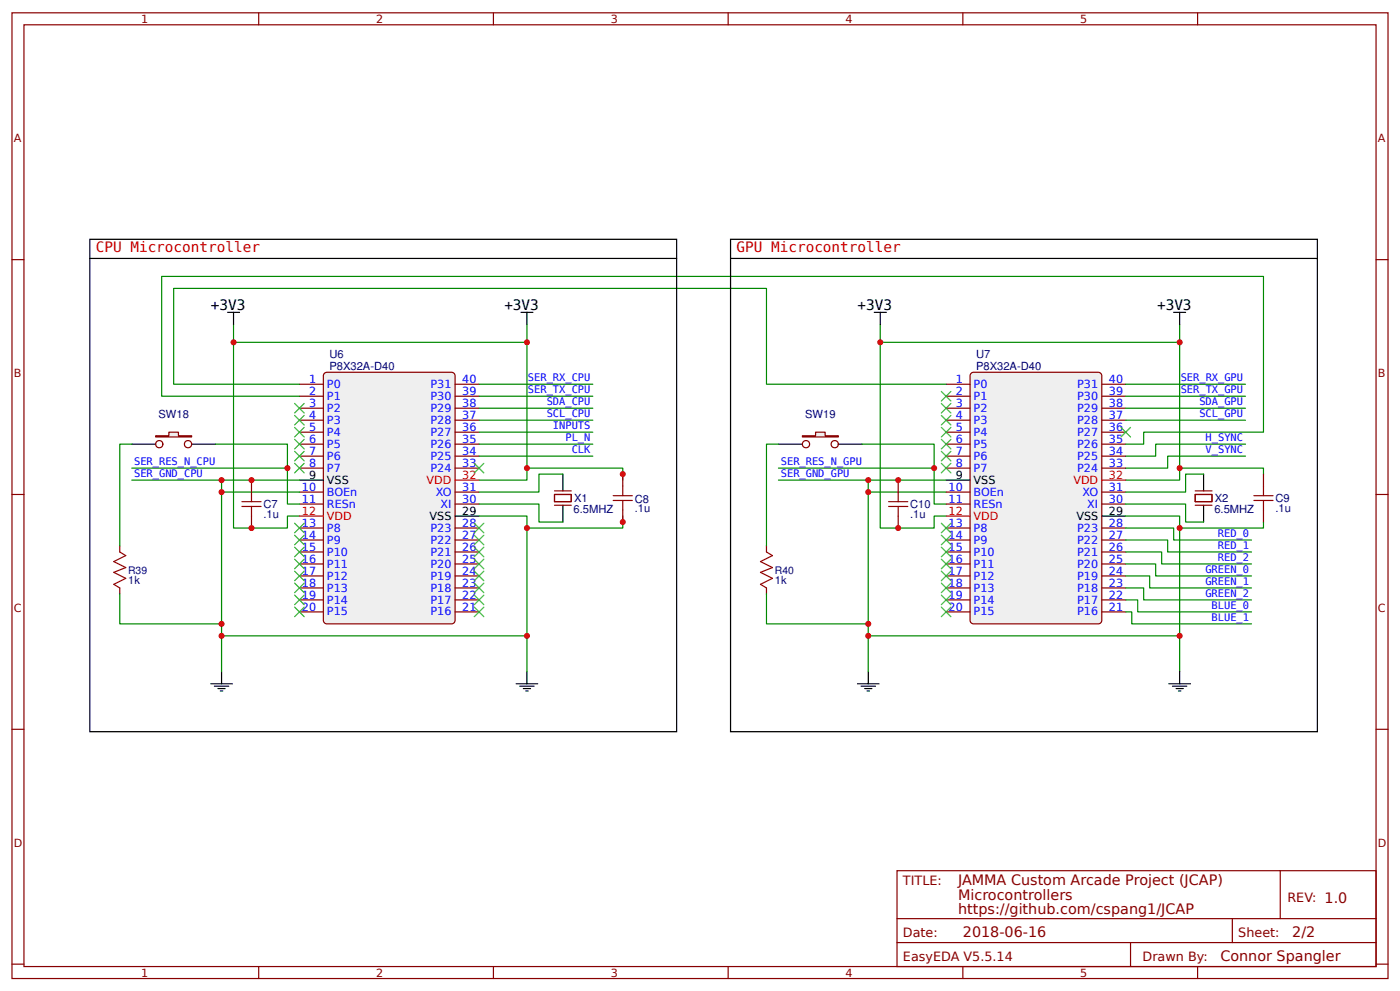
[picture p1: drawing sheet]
<svg xmlns="http://www.w3.org/2000/svg" width="309mm" height="219mm" viewBox="0 0 309 219" stroke-linecap="round" stroke-linejoin="round" font-family="sans-serif">
<g fill="none" stroke="#800" stroke-width=".26">
<path d="M2.6 2.8h304.1v213.3h-304.1zM5.3 5.5h298.7v207.9h-298.7zM57.1 2.8v2.7M109 2.8v2.7M160.9 2.8v2.7M212.7 2.8v2.7M264.6 2.8v2.7M2.6 57.3h2.7M304 57.3h2.7M2.6 109.2h2.7M304 109.2h2.7M2.6 161.1h2.7"/>
<path d="M304 161.1h2.7M198.2 192.3h105.8v21.1h-105.8zM282.8 192.3v10.6M2.6 212.9h2.7M57.1 213.4v2.7M109 213.4v2.7M160.9 213.4v2.7M198.2 202.9h105.8M198.2 208.1h105.8M212.7 213.4v2.7M249.8 208.1v5.3M264.6 213.4v2.7"/>
<path d="M272.3 202.9v5.2M304 212.9h2.7"/>
</g>
<path d="M71.7 82.4l.5-.2h27.5a.79 .79 0 0 1 .8 .8v54a.79 .79 0 0 1-.8 .8h-27.5a.79 .79 0 0 1-.8-.8v-54z" fill="#efefef" stroke="#800" stroke-width=".26"/>
<g fill="none" stroke="#800" stroke-width=".26">
<path d="M66.1 84.9h5.3M66.1 87.5h5.3M66.1 90.1h5.3M66.1 92.8h5.3M66.1 95.4h5.3M66.1 98.1h5.3M100.5 84.9h5.3M100.5 87.5h5.3M100.5 90.1h5.3M100.5 92.8h5.3M100.5 95.4h5.3M100.5 98.1h5.3"/>
<path d="M66.1 100.7h5.3M66.1 103.4h5.3M66.1 116.6h5.3M66.1 119.2h5.3M66.1 108.7h5.3M66.1 111.3h5.3M100.5 100.7h5.3M100.5 103.4h5.3M100.5 116.6h5.3M100.5 119.2h5.3M100.5 108.7h5.3M100.5 111.3h5.3"/>
<path d="M122.5 109.2h3.7v1.6h-3.7zM122.5 111.6h3.7M122.5 108.4h3.7M66.1 121.9h5.3M66.1 124.5h5.3M66.1 127.2h5.3M66.1 129.8h5.3M66.1 132.5h5.3M66.1 135.1h5.3M100.5 121.9h5.3M100.5 124.5h5.3M100.5 127.2h5.3"/>
<path d="M100.5 129.8h5.3M100.5 132.5h5.3M100.5 135.1h5.3"/>
</g>
<g fill="none" stroke="#000" stroke-width=".26">
<path d="M50.3 69h2.6M51.6 69v2.6M115.1 69h2.6M116.4 69v2.6M66.1 106h5.3M100.5 114h5.3M124.4 104.7v3.7M124.4 111.6v3.7M46.6 151h4.7M47.4 151.5h3.1M48.2 152.1h1.5M48.7 152.6h.5"/>
<path d="M48.9 148.4v2.6M114 151h4.8M114.8 151.5h3.2M115.6 152.1h1.6M116.2 152.6h.5M116.4 148.4v2.6"/>
</g>
<path d="M66.1 114h5.3M100.5 106h5.3" fill="none" stroke="#f00" stroke-width=".26"/>
<g fill="none" stroke="#080" stroke-width=".26">
<path d="M51.6 71.6v45h11.9v-2.6h2.6M51.6 75.6h64.8M116.4 71.6v34.4h-10.6M105.8 92.8h25.2M105.8 90.1h25.2M105.8 84.9h25.2M105.8 87.5h25.2M29.1 103.4h34.4v7.9h2.6M29.1 106h19.8M48.9 108.7h17.2M66.1 106h-17.2v42.4M105.8 111.3h13.3v4h5.3"/>
<path d="M105.8 114h10.6v34.4M116.4 103.4h21.2v2.6M124.4 104.7h-5.3v4h-13.3M137.6 114v2.6h-21.2M48.9 140.4h67.5"/>
</g>
<path d="M214.5 82.4l.6-.2h27.5a.79 .79 0 0 1 .8 .8v54a.79 .79 0 0 1-.8 .8h-27.5a.79 .79 0 0 1-.8-.8v-54z" fill="#efefef" stroke="#800" stroke-width=".26"/>
<g fill="none" stroke="#800" stroke-width=".26">
<path d="M209 84.9h5.3M209 87.5h5.3M209 90.1h5.3M209 92.8h5.3M209 95.4h5.3M209 98.1h5.3M243.4 84.9h5.3M243.4 87.5h5.3M243.4 90.1h5.3M243.4 92.8h5.3M243.4 95.4h5.3M243.4 98.1h5.3"/>
<path d="M55.6 106v2.7M55.6 114v2.6M137.6 104.7v2.6M137.6 112.6v2.7M198.4 106v2.7M198.4 114v2.6M209 100.7h5.3M209 103.4h5.3M209 116.6h5.3M209 119.2h5.3M209 108.7h5.3M209 111.3h5.3"/>
<path d="M243.4 100.7h5.3M243.4 103.4h5.3M243.4 116.6h5.3M243.4 119.2h5.3M243.4 108.7h5.3M243.4 111.3h5.3M264.1 109.2h3.7v1.6h-3.7zM264.1 111.6h3.7M264.1 108.4h3.7M279.1 104.7v2.6M279.1 112.6v2.7M209 121.9h5.3"/>
<path d="M209 124.5h5.3M209 127.2h5.3M209 129.8h5.3M209 132.5h5.3M209 135.1h5.3M243.4 121.9h5.3M243.4 124.5h5.3M243.4 127.2h5.3M243.4 129.8h5.3M243.4 132.5h5.3M243.4 135.1h5.3"/>
</g>
<g fill="none" stroke="#000" stroke-width=".26">
<path d="M193.1 69h2.7M194.5 69v2.6M259.3 69h2.6M260.6 69v2.6M29.1 98.1h5.3M42.3 98.1h5.3M209 106h5.3M243.4 114h5.3M265.9 104.7v3.7M265.9 111.6v3.7M189.4 151h4.8M190.2 151.5h3.2"/>
<path d="M191 152.1h1.6M191.6 152.6h.5M191.8 148.4v2.6M258.2 151h4.8M259 151.5h3.2M259.8 152.1h1.6M260.3 152.6h.6M260.6 148.4v2.6"/>
</g>
<path d="M209 114h5.3M243.4 106h5.3" fill="none" stroke="#f00" stroke-width=".26"/>
<g fill="none" stroke="#080" stroke-width=".26">
<path d="M194.5 71.6v45h11.9v-2.6h2.6M194.5 75.6h66.1M260.6 71.6v34.4h-11.9M248.7 92.8h26.5M248.7 90.1h26.5M248.7 84.9h26.5M248.7 87.5h26.5M172 103.4h34.4v7.9h2.6M172 106h19.8M191.8 108.7h17.2M209 106h-17.2v42.4M248.7 111.3h13.2v4h4"/>
<path d="M248.7 114h11.9v34.4M260.6 103.4h18.5v1.3M279.1 115.3v1.3h-18.5M191.8 140.4h68.8"/>
</g>
<g fill="none" stroke="#a00000" stroke-width=".26">
<path d="M53.4 110.8h4.3M53.4 111.8h4.3M55.6 108.7v2.1M55.6 111.8v2.2M135.5 109.5h4.2M135.5 110.5h4.2M137.6 107.3v2.2M137.6 110.5v2.1M196.3 110.8h4.3M196.3 111.8h4.3M198.4 108.7v2.1M198.4 111.8v2.2"/>
<path d="M277 109.5h4.3M277 110.5h4.3M279.1 107.3v2.2M279.1 110.5v2.1"/>
</g>
<path d="M34.4 96.2h2.9v-.8h2.1v.8h2.9v.3h-7.9z" fill="#efefef" stroke="#800" stroke-width=".26"/>
<g fill="none" stroke="#800" stroke-width=".26">
<circle cx="35.2" cy="98.1" r=".8"/>
<circle cx="41.5" cy="98.1" r=".8"/>
</g>
<path d="M47.6 98.1h15.9v5.3" fill="none" stroke="#080" stroke-width=".26"/>
<path d="M172 98.1h5.3M185.2 98.1h5.3" fill="none" stroke="#000" stroke-width=".26"/>
<path d="M177.3 96.2h2.9v-.8h2.1v.8h2.9v.3h-7.9z" fill="#efefef" stroke="#800" stroke-width=".26"/>
<g fill="none" stroke="#800" stroke-width=".26">
<path d="M26.5 120.6v1.3M26.5 129.8v1.4M169.3 120.6v1.3M169.3 129.8v1.4"/>
<circle cx="178.1" cy="98.1" r=".8"/>
<circle cx="184.4" cy="98.1" r=".8"/>
</g>
<g fill="none" stroke="#080" stroke-width=".26">
<path d="M29.1 98.1h-2.6v22.5M66.1 84.9h-27.7v-21.2h130.9v21.2h39.7M66.1 87.5h-30.4v-26.5h243.4v34.4h-26.4v2.7h-4M105.8 95.4h25.2M105.8 98.1h25.2M172 98.1h-2.7v22.5M190.5 98.1h15.9v5.3M275.2 98.1h-19.9v2.6h-6.6M105.8 100.7h25.2M248.7 119.2h9.3v2.7h18.5M248.7 116.6h10.6v2.6h17.2M265.9 104.7h-4v4h-13.2"/>
<path d="M275.2 100.7h-17.2v2.7h-9.3M26.5 131.2v6.6h22.4M169.3 131.2v6.6h22.5M248.7 121.9h7.9v2.6h19.9M248.7 124.5h6.6v2.7h21.2M248.7 127.2h5.3v2.6h22.5M248.7 132.5h2.7v2.6h25.1M248.7 135.1h1.3v2.7h26.5M248.7 129.8h4v2.7h23.8"/>
</g>
<g fill="#000" stroke="#3c3" stroke-width=".26">
<path d="M65.1 99.7l2.1 2.1zM67.2 99.7l-2.1 2.1z"/>
<path d="M65.1 97l2.1 2.1zM65.1 99.1l2.1-2.1z"/>
<path d="M65.1 94.4l2.1 2.1zM67.2 94.4l-2.1 2.1z"/>
<path d="M65.1 91.7l2.1 2.1zM67.2 91.7l-2.1 2.1z"/>
<path d="M65.1 89.1l2.1 2.1zM67.2 89.1l-2.1 2.1z"/>
<path d="M208 86.4l2.1 2.2zM210.1 86.4l-2.1 2.2z"/>
<path d="M208 89.1l2.1 2.1zM210.1 89.1l-2.1 2.1z"/>
<path d="M208 91.7l2.1 2.1zM210.1 91.7l-2.1 2.1z"/>
<path d="M208 94.4l2.1 2.1zM210.1 94.4l-2.1 2.1z"/>
<path d="M208 97l2.1 2.1zM210.1 97l-2.1 2.1z"/>
<path d="M208 99.7l2.1 2.1zM210.1 99.7l-2.1 2.1z"/>
<path d="M247.6 94.4l2.2 2.1zM249.8 94.4l-2.2 2.1z"/>
<path d="M65.1 118.2l2.1 2.1zM67.2 118.2l-2.1 2.1z"/>
<path d="M65.1 115.5l2.1 2.2zM67.2 115.5l-2.1 2.2z"/>
<path d="M65.1 102.3l2.1 2.1zM67.2 102.3l-2.1 2.1z"/>
<path d="M104.8 102.3l2.1 2.1zM106.9 102.3l-2.1 2.1z"/>
<path d="M104.8 115.5l2.1 2.2zM106.9 115.5l-2.1 2.2z"/>
<path d="M104.8 118.2l2.1 2.1zM106.9 118.2l-2.1 2.1z"/>
<path d="M208 102.3l2.1 2.1zM210.1 102.3l-2.1 2.1z"/>
<path d="M208 115.5l2.1 2.2zM210.1 115.5l-2.1 2.2z"/>
<path d="M208 118.2l2.1 2.1zM210.1 118.2l-2.1 2.1z"/>
<path d="M65.1 134.1l2.1 2.1zM67.2 134.1l-2.1 2.1z"/>
<path d="M65.1 131.4l2.1 2.1zM67.2 131.4l-2.1 2.1z"/>
<path d="M65.1 128.8l2.1 2.1zM67.2 128.8l-2.1 2.1z"/>
<path d="M65.1 126.1l2.1 2.1zM67.2 126.1l-2.1 2.1z"/>
<path d="M65.1 123.5l2.1 2.1zM67.2 123.5l-2.1 2.1z"/>
<path d="M65.1 120.8l2.1 2.2zM65.1 123l2.1-2.2z"/>
<path d="M104.8 120.8l2.1 2.2zM106.9 120.8l-2.1 2.2z"/>
<path d="M104.8 123.5l2.1 2.1zM106.9 123.5l-2.1 2.1z"/>
<path d="M104.8 126.1l2.1 2.1zM106.9 126.1l-2.1 2.1z"/>
<path d="M104.8 128.8l2.1 2.1zM106.9 128.8l-2.1 2.1z"/>
<path d="M104.8 131.4l2.1 2.1zM106.9 131.4l-2.1 2.1z"/>
<path d="M104.8 134.1l2.1 2.1zM106.9 134.1l-2.1 2.1z"/>
<path d="M208 120.8l2.1 2.2zM210.1 120.8l-2.1 2.2z"/>
<path d="M208 123.5l2.1 2.1zM210.1 123.5l-2.1 2.1z"/>
<path d="M208 126.1l2.1 2.1zM210.1 126.1l-2.1 2.1z"/>
<path d="M208 128.8l2.1 2.1zM210.1 128.8l-2.1 2.1z"/>
<path d="M208 131.4l2.1 2.1zM210.1 131.4l-2.1 2.1z"/>
<path d="M208 134.1l2.1 2.1zM210.1 134.1l-2.1 2.1z"/>
</g>
<path d="M26.5 121.9l1.3 .8-2.7 1.3 2.7 1.3-2.7 1.1 2.7 1.3-2.7 1.3 1.4 .8M169.3 121.9l1.4 .8-2.7 1.3 2.7 1.3-2.7 1.1 2.7 1.3-2.7 1.3 1.3 .8" fill="none" stroke="#a00000" stroke-width=".26"/>
<path d="M19.8 52.8h129.7v108.8h-129.7zM19.8 57.1h129.7M161.4 52.8h129.6v108.8h-129.6zM161.4 57.1h129.6" fill="none" stroke="#000" stroke-width=".26"/>
<g fill="#c00">
<circle cx="191.8" cy="137.8" r=".66"/>
<circle cx="260.6" cy="140.4" r=".66"/>
<circle cx="260.6" cy="116.6" r=".66"/>
<circle cx="260.6" cy="103.4" r=".66"/>
<circle cx="116.4" cy="116.6" r=".66"/>
<circle cx="137.6" cy="115.3" r=".66"/>
<circle cx="116.4" cy="103.4" r=".66"/>
<circle cx="137.6" cy="104.7" r=".66"/>
<circle cx="63.5" cy="103.4" r=".66"/>
<circle cx="198.4" cy="106" r=".66"/>
<circle cx="198.4" cy="116.6" r=".66"/>
<circle cx="194.5" cy="75.6" r=".66"/>
<circle cx="191.8" cy="106" r=".66"/>
<circle cx="191.8" cy="108.7" r=".66"/>
<circle cx="48.9" cy="108.7" r=".66"/>
<circle cx="48.9" cy="106" r=".66"/>
<circle cx="51.6" cy="75.6" r=".66"/>
<circle cx="116.4" cy="75.6" r=".66"/>
<circle cx="55.6" cy="116.6" r=".66"/>
<circle cx="55.6" cy="106" r=".66"/>
<circle cx="48.9" cy="140.4" r=".66"/>
<circle cx="191.8" cy="140.4" r=".66"/>
<circle cx="116.4" cy="140.4" r=".66"/>
<circle cx="206.4" cy="103.4" r=".66"/>
<circle cx="48.9" cy="137.8" r=".66"/>
<circle cx="260.6" cy="75.6" r=".66"/>
</g>
<g font-size="3.2" fill="#f00">
<text x="21.2" y="55.7">CPU Microcontroller</text>
<text x="162.7" y="55.7">GPU Microcontroller</text>
</g>
<g font-size="3.2">
<text x="46.6" y="68.4">+3V3</text>
<text x="111.4" y="68.4">+3V3</text>
<text x="189.5" y="68.4">+3V3</text>
<text x="255.6" y="68.4">+3V3</text>
</g>
<g font-size="3.2" fill="#800">
<text x="211.7" y="195.5">JAMMA Custom Arcade Project (JCAP)</text>
<text x="211.7" y="198.7">Microcontrollers</text>
<text x="211.7" y="201.8">https://github.com/cspang1/JCAP</text>
<text x="212.7" y="206.8">2018-06-16</text>
<text x="285.5" y="206.8">2/2</text>
<text x="269.6" y="212.1">Connor Spangler</text>
</g>
<g font-size="2.8" fill="#800">
<text x="199.5" y="195.4">TITLE:</text>
<text x="284.4" y="199.2">REV: 1.0</text>
<text x="199.5" y="206.8">Date:</text>
<text x="273.6" y="206.8">Sheet:</text>
<text x="199.5" y="212.1">EasyEDA V5.5.14</text>
<text x="252.4" y="212.1">Drawn By:</text>
</g>
<g font-size="2.5" fill="#800">
<text x="31.2" y="5.1">1</text>
<text x="83.1" y="5.1">2</text>
<text x="134.9" y="5.1">3</text>
<text x="186.8" y="5.1">4</text>
<text x="238.7" y="5.1">5</text>
<text x="3" y="31.4">A</text>
<text x="304.4" y="31.4">A</text>
<text x="3" y="83.3">B</text>
<text x="304.4" y="83.3">B</text>
<text x="3" y="135.1">C</text>
<text x="304.4" y="135.1">C</text>
<text x="3" y="187">D</text>
<text x="304.4" y="187">D</text>
<text x="31.2" y="215.7">1</text>
<text x="83.1" y="215.7">2</text>
<text x="134.9" y="215.7">3</text>
<text x="186.8" y="215.7">4</text>
<text x="238.7" y="215.7">5</text>
</g>
<g font-size="2.5" fill="#000080">
<text x="72.8" y="81.8">P8X32A-D40</text>
<text x="72.8" y="79.2">U6</text>
<text x="215.6" y="81.8">P8X32A-D40</text>
<text x="215.6" y="79.2">U7</text>
<text x="35" y="92.3">SW18</text>
<text x="177.9" y="92.3">SW19</text>
<text x="58.2" y="112.1">C7</text>
<text x="126.7" y="113.2">6.5MHZ</text>
<text x="126.8" y="110.9">X1</text>
<text x="140.2" y="113.2">.1u</text>
<text x="140.2" y="111.1">C8</text>
<text x="201.1" y="112.1">C10</text>
<text x="268.3" y="113.2">6.5MHZ</text>
<text x="268.4" y="110.9">X2</text>
<text x="281.8" y="113.2">.1u</text>
<text x="281.8" y="110.8">C9</text>
<text x="58.2" y="114.5">.1u</text>
<text x="201.1" y="114.5">.1u</text>
<text x="28.3" y="129">1k</text>
<text x="171.2" y="129">1k</text>
</g>
<g font-size="2.5" fill="#00f">
<text x="68.3" y="84.6">1</text>
<text x="68.3" y="87.2">2</text>
<text x="68.3" y="89.9">3</text>
<text x="72.2" y="85.6">P0</text>
<text x="72.2" y="88.3">P1</text>
<text x="95.1" y="88.3">P30</text>
<text x="95.1" y="85.6">P31</text>
<text x="102.1" y="89.9">38</text>
<text x="102.1" y="87.2">39</text>
<text x="102.1" y="84.6">40</text>
<text x="211.2" y="84.6">1</text>
<text x="211.2" y="87.2">2</text>
<text x="211.2" y="89.9">3</text>
<text x="215.1" y="85.6">P0</text>
<text x="215.1" y="88.3">P1</text>
<text x="238" y="88.3">P30</text>
<text x="238" y="85.6">P31</text>
<text x="245" y="89.9">38</text>
<text x="245" y="87.2">39</text>
<text x="245" y="84.6">40</text>
<text x="68.3" y="92.5">4</text>
<text x="68.3" y="95.2">5</text>
<text x="72.2" y="90.9">P2</text>
<text x="72.2" y="93.6">P3</text>
<text x="95.1" y="93.6">P28</text>
<text x="95.1" y="90.9">P29</text>
<text x="102.1" y="95.2">36</text>
<text x="102.1" y="92.5">37</text>
<text x="211.2" y="92.5">4</text>
<text x="211.2" y="95.2">5</text>
<text x="215.1" y="90.9">P2</text>
<text x="215.1" y="93.6">P3</text>
<text x="238" y="93.6">P28</text>
<text x="238" y="90.9">P29</text>
<text x="245" y="95.2">36</text>
<text x="245" y="92.5">37</text>
<text x="68.3" y="97.8">6</text>
<text x="68.3" y="100.5">7</text>
<text x="72.2" y="96.2">P4</text>
<text x="72.2" y="98.9">P5</text>
<text x="72.2" y="101.5">P6</text>
<text x="95.1" y="101.5">P25</text>
<text x="95.1" y="98.9">P26</text>
<text x="95.1" y="96.2">P27</text>
<text x="102.1" y="100.5">34</text>
<text x="102.1" y="97.8">35</text>
<text x="211.2" y="97.8">6</text>
<text x="211.2" y="100.5">7</text>
<text x="215.1" y="96.2">P4</text>
<text x="215.1" y="98.9">P5</text>
<text x="215.1" y="101.5">P6</text>
<text x="238" y="101.5">P25</text>
<text x="238" y="98.9">P26</text>
<text x="238" y="96.2">P27</text>
<text x="245" y="100.5">34</text>
<text x="245" y="97.8">35</text>
<text x="68.3" y="103.1">8</text>
<text x="72.2" y="104.2">P7</text>
<text x="95.1" y="104.2">P24</text>
<text x="102.1" y="103.1">33</text>
<text x="211.2" y="103.1">8</text>
<text x="215.1" y="104.2">P7</text>
<text x="238" y="104.2">P24</text>
<text x="245" y="103.1">33</text>
<text x="66.7" y="108.4">10</text>
<text x="66.7" y="111">11</text>
<text x="72.2" y="109.5">BOEn</text>
<text x="72.2" y="112.1">RESn</text>
<text x="96.3" y="109.5">XO</text>
<text x="97.3" y="112.1">XI</text>
<text x="102.1" y="111">30</text>
<text x="102.1" y="108.4">31</text>
<text x="209.6" y="108.4">10</text>
<text x="209.6" y="111">11</text>
<text x="215.1" y="109.5">BOEn</text>
<text x="215.1" y="112.1">RESn</text>
<text x="239.1" y="109.5">XO</text>
<text x="240.2" y="112.1">XI</text>
<text x="245" y="111">30</text>
<text x="245" y="108.4">31</text>
<text x="66.7" y="116.3">13</text>
<text x="66.7" y="119">14</text>
<text x="72.2" y="117.4">P8</text>
<text x="95.1" y="117.4">P23</text>
<text x="102.1" y="119">27</text>
<text x="102.1" y="116.3">28</text>
<text x="209.6" y="116.3">13</text>
<text x="209.6" y="119">14</text>
<text x="215.1" y="117.4">P8</text>
<text x="238" y="117.4">P23</text>
<text x="245" y="119">27</text>
<text x="245" y="116.3">28</text>
<text x="66.7" y="121.6">15</text>
<text x="66.7" y="124.3">16</text>
<text x="72.2" y="120">P9</text>
<text x="72.2" y="122.7">P10</text>
<text x="72.2" y="125.3">P11</text>
<text x="95.1" y="125.3">P20</text>
<text x="95.1" y="122.7">P21</text>
<text x="95.1" y="120">P22</text>
<text x="102.1" y="124.3">25</text>
<text x="102.1" y="121.6">26</text>
<text x="209.6" y="121.6">15</text>
<text x="209.6" y="124.3">16</text>
<text x="215.1" y="120">P9</text>
<text x="215.1" y="122.7">P10</text>
<text x="215.1" y="125.3">P11</text>
<text x="238" y="125.3">P20</text>
<text x="238" y="122.7">P21</text>
<text x="238" y="120">P22</text>
<text x="245" y="124.3">25</text>
<text x="245" y="121.6">26</text>
<text x="66.7" y="126.9">17</text>
<text x="66.7" y="129.6">18</text>
<text x="72.2" y="128">P12</text>
<text x="72.2" y="130.6">P13</text>
<text x="95.1" y="130.6">P18</text>
<text x="95.1" y="128">P19</text>
<text x="102.1" y="129.6">23</text>
<text x="102.1" y="126.9">24</text>
<text x="209.6" y="126.9">17</text>
<text x="209.6" y="129.6">18</text>
<text x="215.1" y="128">P12</text>
<text x="215.1" y="130.6">P13</text>
<text x="238" y="130.6">P18</text>
<text x="238" y="128">P19</text>
<text x="245" y="129.6">23</text>
<text x="245" y="126.9">24</text>
<text x="66.7" y="132.2">19</text>
<text x="66.7" y="134.9">20</text>
<text x="72.2" y="133.3">P14</text>
<text x="72.2" y="135.9">P15</text>
<text x="95.1" y="135.9">P16</text>
<text x="95.1" y="133.3">P17</text>
<text x="102.1" y="134.9">21</text>
<text x="102.1" y="132.2">22</text>
<text x="209.6" y="132.2">19</text>
<text x="209.6" y="134.9">20</text>
<text x="215.1" y="133.3">P14</text>
<text x="215.1" y="135.9">P15</text>
<text x="238" y="135.9">P16</text>
<text x="238" y="133.3">P17</text>
<text x="245" y="134.9">21</text>
<text x="245" y="132.2">22</text>
</g>
<g font-size="2.5">
<text x="68.3" y="105.8">9</text>
<text x="72.2" y="106.8">VSS</text>
<text x="211.2" y="105.8">9</text>
<text x="215.1" y="106.8">VSS</text>
<text x="102.1" y="113.7">29</text>
<text x="245" y="113.7">29</text>
<text x="94.9" y="114.7">VSS</text>
<text x="237.8" y="114.7">VSS</text>
</g>
<g font-size="2.5" fill="#f00">
<text x="94.3" y="106.8">VDD</text>
<text x="102.1" y="105.8">32</text>
<text x="237.1" y="106.8">VDD</text>
<text x="245" y="105.8">32</text>
<text x="66.7" y="113.7">12</text>
<text x="209.6" y="113.7">12</text>
<text x="72.2" y="114.7">VDD</text>
<text x="215.1" y="114.7">VDD</text>
</g>
<g font-size="2.3" fill="#00f">
<text x="116.6" y="84.2">SER_RX_CPU</text>
<text x="116.6" y="86.8">SER_TX_CPU</text>
<text x="120.8" y="89.5">SDA_CPU</text>
<text x="260.8" y="84.2">SER_RX_GPU</text>
<text x="260.8" y="86.8">SER_TX_GPU</text>
<text x="265" y="89.5">SDA_GPU</text>
<text x="120.8" y="92.1">SCL_CPU</text>
<text x="122.2" y="94.8">INPUTS</text>
<text x="265" y="92.1">SCL_GPU</text>
<text x="124.9" y="97.4">PL_N</text>
<text x="126.3" y="100.1">CLK</text>
<text x="266.4" y="100.1">V_SYNC</text>
<text x="266.4" y="97.4">H_SYNC</text>
<text x="29.6" y="102.7">SER_RES_N_CPU</text>
<text x="29.6" y="105.4">SER_GND_CPU</text>
<text x="172.5" y="102.7">SER_RES_N_GPU</text>
<text x="172.5" y="105.4">SER_GND_GPU</text>
<text x="269.1" y="118.6">RED_0</text>
<text x="269.1" y="121.2">RED_1</text>
<text x="269.1" y="123.9">RED_2</text>
<text x="266.3" y="126.5">GREEN_0</text>
<text x="266.3" y="129.2">GREEN_1</text>
<text x="266.3" y="131.8">GREEN_2</text>
<text x="267.7" y="134.5">BLUE_0</text>
<text x="267.7" y="137.1">BLUE_1</text>
</g>
<g font-size="2.3" fill="#000080">
<text x="28.3" y="126.7">R39</text>
<text x="171.2" y="126.7">R40</text>
</g>
</svg>
